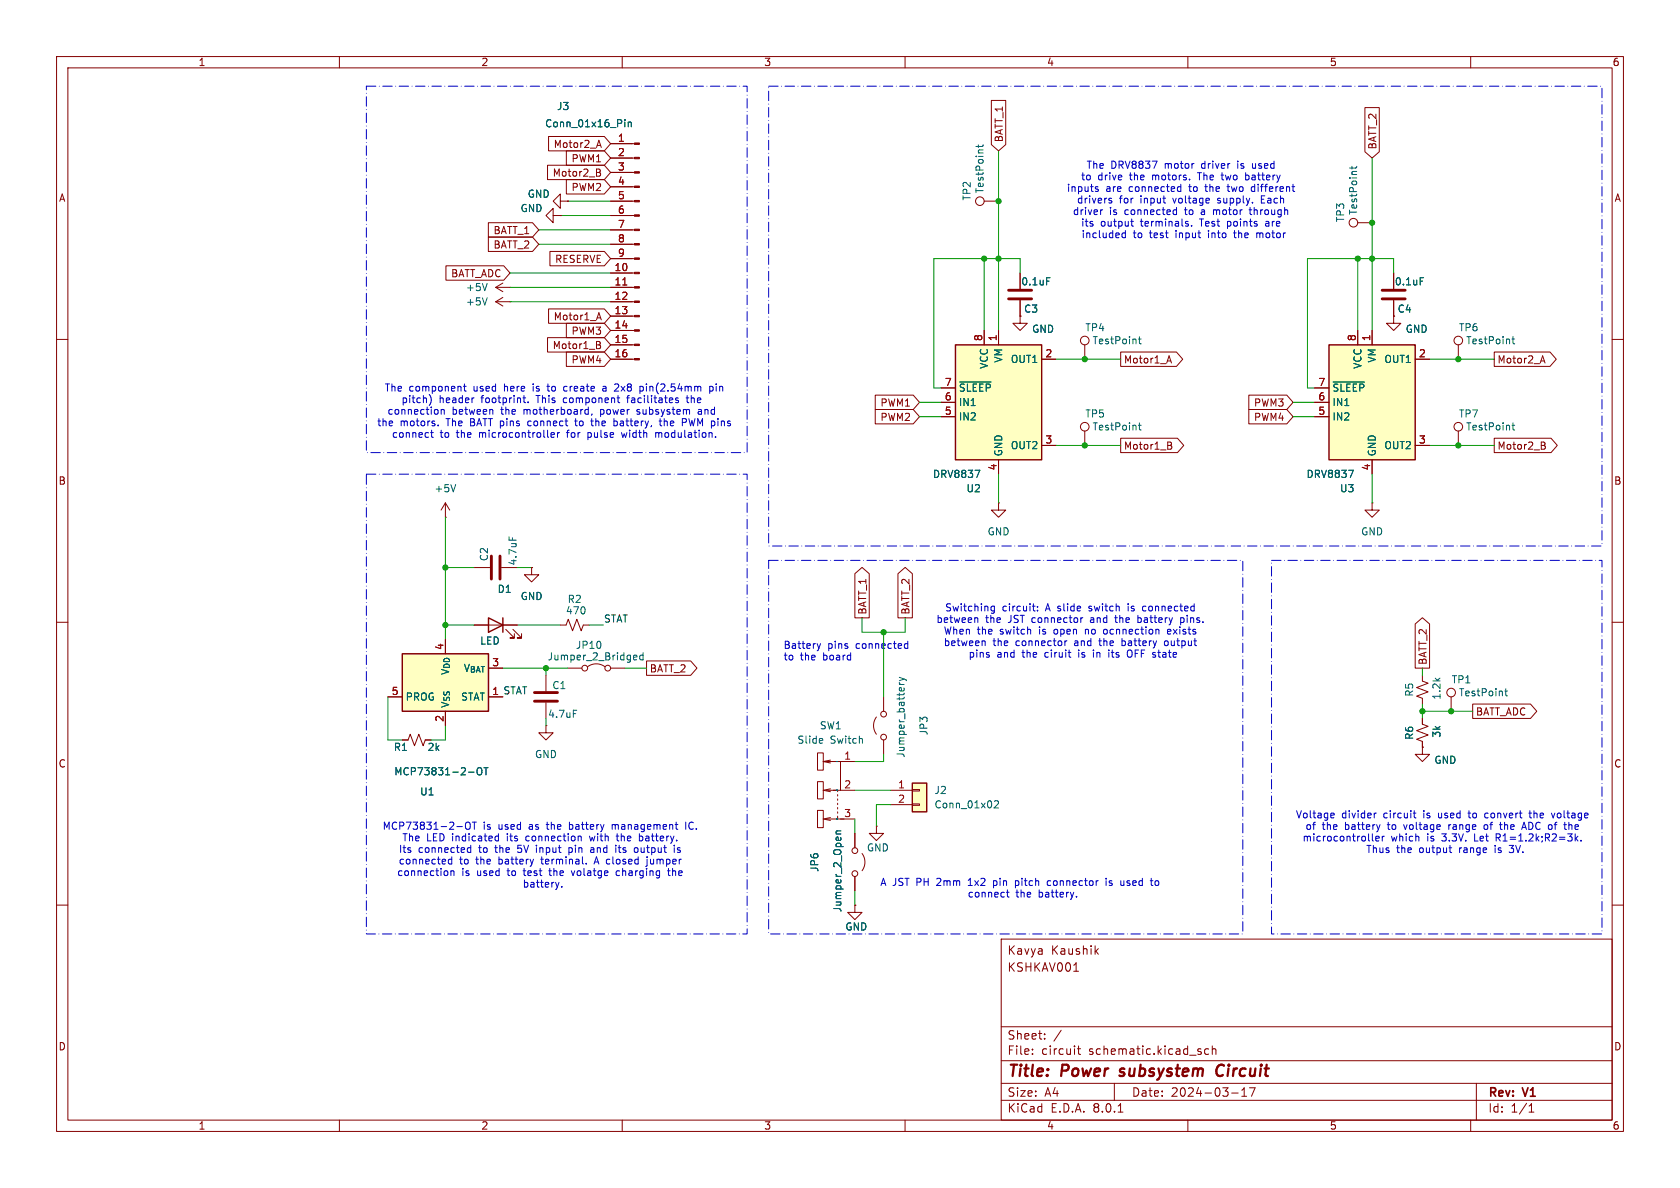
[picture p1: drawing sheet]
<svg xmlns="http://www.w3.org/2000/svg" width="297mm" height="210mm" viewBox="0 0 297 210" stroke-linecap="round" stroke-linejoin="round" font-family="sans-serif">
<g fill="none" stroke="#840000" stroke-width=".18">
<path d="M10 10h277v190h-277zM12 12h273v186h-273zM60 10v2M110 10v2M160 10v2M210 10v2M260 10v2M10 60h2M285 60h2M257.8 76.2v2.5M10 110h2M285 110h2"/>
<path d="M251.5 127v1l1 .4-2.1 .8 2.1 .7-2.1 .8 1.1 .4v1M251.5 132.1v1.3h1.2l-1.2 1.2-1.3-1.2h1.3M251.5 132.1h.1M10 160h2M285 160h2M177 166h108v32h-108zM189.8 171.7h.9M193.7 168.1l.5 .6M194.2 167.7l-.6 .6M60 198v2M110 198v2M160 198v2"/>
<path d="M177 194.5h108M177 191.5h108M177 187.5h108M177 181.5h108M182.5 186.3v.1M182.5 185.5v.1M184.7 183.6v.1M184.7 182.8v.1M187.6 182.1l-1.3 2M190.5 185.4h.5M190.7 184.9v1.3l.3 .2M197 191.5v3"/>
<path d="M197.7 196.6h.8M210 198v2M213.7 185.5l-.5-.1-.2 .3v.4l.1 .2h.6M214.3 185.5l.2-.1 .4 .1 .1 .9M214.3 184.9v1.5M217.7 193.2h1.2M219.5 193.8h.9M219.5 192.7l.5-.4v1.5M220.9 192.3h1l-.7 1.5M260 198v2M261 191.5v6.5M270.3 196.6h.9"/>
<path d="M270.3 195.5l.4-.4v1.5"/>
<circle cx="257.8" cy="75.4" r=".76"/>
</g>
<path d="M197.9 190.1l.2 .1M198.1 189l-.1 .3 .1 .1M216 188.2a1.13 1.13 0 0 0-.9 .7 1.13 1.13 0 0 0 .2 1.2l.3 .1 .5-.1" fill="none" stroke="#840000" stroke-width=".4"/>
<path d="M267.3 75.2h.5M267.5 74.7v1.1l.3 .2" fill="none" stroke="#006464" stroke-width=".18"/>
<path d="M161.3 138.4h2.5v5.1h-2.5z" fill="#ffffc2"/>
<g fill="none" stroke="#840000" stroke-width=".18">
<path d="M97.8 38.1v1.3l-1.3-1.3 1.3-1.3v1.3h1.3M99.1 35.6v1.2l-1.3-1.2 1.3-1.3v1.3h1.2M99.1 38.1h.1M100.3 35.6h.1M107.9 38.1h4.3M107.9 35.6h4.3M107.9 33h4.3M107.9 30.5h4.3M107.9 27.9h4.3M107.9 25.4h4.3M87.6 53.3h2.6M87.6 50.8h2.6"/>
<path d="M87.6 50.8l1.3 .8M87.6 53.3l1.3 .8M88.9 50l-1.3 .8M88.9 52.6l-1.3 .7M90.2 50.8h.1M90.2 53.3h.1M107.9 58.4h4.3M107.9 55.9h4.3M107.9 53.3h4.3M107.9 50.8h4.3M107.9 48.3h4.3M107.9 45.7h4.3"/>
<path d="M107.9 43.2h4.3M107.9 40.6h4.3M246.4 55.9v1.3h1.2l-1.2 1.2-1.3-1.2h1.3M246.4 55.9h.1M246.4 48.3v2.8M246.4 53.1v2.8M107.9 63.5h4.3M107.9 61h4.3M191.8 61v2.5M191.8 76.2v2.5M78.7 91.4h.1M78.7 88.9l-.7 1.3"/>
<path d="M78.7 88.9v2.5M78.7 88.9l.8 1.3M176.5 88.9v1.3h-1.2l1.2 1.2 1.3-1.2h-1.3M176.5 88.9h.1M242.6 88.9v1.3h-1.3l1.3 1.2 1.2-1.2h-1.2M242.6 88.9h.1M83.8 100.3h2.8M83.8 110.5h7.6M88.6 100.3h2.8M89.4 111.3l1.5 1.5h-.7h.7v-.8M90.7 111.3l1.5 1.5h-.8h.8v-.8M94 100.3v1.3h1.2l-1.2 1.3-1.3-1.3h1.3"/>
<path d="M94 100.3h.1M96.5 119.4v2.8M99.1 110.5h1l.4-1 .7 2 .8-2 .7 2 .4-1h1M100.3 118.1h2.6M103.9 117.9a2.54 2.54 0 0 1 3 0M107.9 118.1h2.6M71.1 130.8h1l.4-1 .8 2 .7-2 .8 2 .4-1h1M96.5 124.2v2.8M144.5 133.1h1v3h-1zM144.5 138.2h1v3h-1zM145.5 134.6h3.1v5.1M145.5 134.6l1.3 .3"/>
<path d="M146 139.7h2.1v.3M146.8 134.4l-1.3 .2M146.8 139.4l-1.3 .3 1.3 .3M147.3 139.7h3.8M148.6 134.6h2.5M157.5 139.7h3.8M161.3 139.6h1.3v.2h-1.3zM144.5 143.3h1v3h-1zM146.8 144.5l-1.3 .3 1.3 .2M148 144.8h3.1M148.1 144.3v.5h-2.1M148.1 140.5v.2"/>
<path d="M148.1 141.2v.3M148.1 142v.2M148.1 142.7v.3M148.1 143.5v.3M151.1 147.3v2.6M151.1 154.9v2.6M152.4 150.9a2.54 2.54 0 0 1 0 3M154.9 146.1v1.2h-1.2l1.2 1.3 1.3-1.3h-1.3M154.9 146.1h.1M157.5 142.2h3.8M161.3 142.1h1.3v.3h-1.3zM151.1 160v1.3h-1.2l1.2 1.3 1.3-1.3h-1.3"/>
<path d="M151.1 160h.1"/>
<circle cx="191.8" cy="60.2" r=".76"/>
<circle cx="191.8" cy="75.4" r=".76"/>
<circle cx="103.4" cy="118.1" r=".51"/>
<circle cx="107.4" cy="118.1" r=".51"/>
<circle cx="151.1" cy="150.4" r=".51"/>
<circle cx="151.1" cy="154.4" r=".51"/>
</g>
<path d="M86.4 109.2l2.5 1.3-2.5 1.3zM88.9 109.2v2.6M161.3 138.4h2.5v5.1h-2.5z" fill="none" stroke="#840000" stroke-width=".25"/>
<g fill="none" stroke="#006464" stroke-width=".18">
<path d="M110.5 21.2v.1M110.5 21.6v.8M111.1 21.6v.8M111.1 21.7l.1-.1h.3l.1 .8M86.1 50.1l-.4 1.3M86.1 52.6l-.4 1.3M201.3 59.9h.4M201.4 59.5v1.1l.3 .2M251.1 49.1h.6M201.3 75.2h.4M201.4 74.7v1.1l.3 .2M80.6 85.7l-.5 1.2"/>
<path d="M90 94.9v.6M112.1 116.6h.4M112.1 115.9l.3-.1 .2 .3-.6 .1M113.7 115.9l-.4-.1-.2 .3 .1 .5h.5M113.7 115.4v1.3M101.4 125.5h.6M145.3 130.5l.2 .3-.7 .2M145.4 131.3l-.1 .1M148 134.6h.1M148 139.7h.1M147.8 147.4h.9M148 144.8h.1"/>
<path d="M148.7 146.9h-.8l-.1 .3 .1 .2M175.8 141.7l.5-.2 .2 .4-.8 .9h.8"/>
</g>
<path d="M244.3 51.3h4.1M244.3 52.8h4.1M86.9 98.3v4.1M88.4 98.3v4.1M94.5 124h4.1M94.5 122.4h4.1" fill="none" stroke="#840000" stroke-width=".51"/>
<g fill="#840000" stroke="#840000" stroke-width=".18">
<path d="M112.2 63.4h.8v.2h-.8z"/>
<path d="M112.2 60.8h.8v.3h-.8z"/>
<path d="M112.2 58.3h.8v.2h-.8z"/>
<path d="M112.2 55.8h.8v.2h-.8z"/>
<path d="M112.2 53.2h.8v.3h-.8z"/>
<path d="M112.2 50.7h.8v.2h-.8z"/>
<path d="M112.2 48.1h.8v.3h-.8z"/>
<path d="M112.2 45.6h.8v.2h-.8z"/>
<path d="M112.2 43.1h.8v.2h-.8z"/>
<path d="M112.2 40.5h.8v.3h-.8z"/>
<path d="M112.2 38h.8v.2h-.8z"/>
<path d="M112.2 35.4h.8v.3h-.8z"/>
<path d="M112.2 32.9h.8v.2h-.8z"/>
<path d="M112.2 30.4h.8v.2h-.8z"/>
<path d="M112.2 27.8h.8v.3h-.8z"/>
<path d="M112.2 25.3h.8v.2h-.8z"/>
</g>
<path d="M110.1 50.4h.7" fill="none" stroke="#a90000" stroke-width=".18"/>
<path d="M71.1 115.6h15.3v10.1h-15.3z" fill="#ffffc2"/>
<path d="M71.1 115.6h15.3v10.1h-15.3z" fill="none" stroke="#840000" stroke-width=".25"/>
<path d="M68.6 123.2h2.5M78.7 125.7v2.6M86.4 123.2h2.5M96.5 128.3v1.2h1.3l-1.3 1.3-1.3-1.3h1.3M96.5 128.3h.1" fill="none" stroke="#840000" stroke-width=".18"/>
<path d="M82.8 136.5h1M84.4 135.9l.2-.2a.43 .43 0 0 1 .6 .4v.5a.42 .42 0 0 1-.4 .4 .42 .42 0 0 1-.5-.4zM85.6 135.7h.7M85.9 135.7v1.3" fill="none" stroke="#006464" stroke-width=".18"/>
<path d="M234.9 61h15.3v20.3h-15.3z" fill="#ffffc2"/>
<path d="M234.9 61h15.3v20.3h-15.3z" fill="none" stroke="#840000" stroke-width=".25"/>
<g fill="none" stroke="#840000" stroke-width=".18">
<path d="M174 35.6h2.5M240 39.4h2.6M180.3 55.9v1.3h1.3l-1.3 1.2-1.2-1.2h1.2M180.3 55.9h.1M180.3 48.3v2.8M180.3 53.1v2.8M240 58.4v2.6M242.6 58.4v2.6M232.4 73.7h2.5M232.4 71.1h2.5M232.4 68.6h2.5M250.2 63.5h2.5"/>
<path d="M250.2 78.7h2.5M242.6 81.3v2.5"/>
<circle cx="173.2" cy="35.6" r=".76"/>
<circle cx="239.3" cy="39.4" r=".76"/>
</g>
<path d="M173 25.6v.5M173.8 25.6l-.2 .3h-1.1M239 29.4v.5M239.8 29.4l-.1 .3h-1.1M185 49.1h.6M235.7 67.5h5.5M238.4 83.1h.9l-.6 1.3" fill="none" stroke="#006464" stroke-width=".18"/>
<path d="M178.3 51.3h4.1M178.3 52.8h4.1" fill="none" stroke="#840000" stroke-width=".51"/>
<path d="M168.9 61h15.2v20.3h-15.2z" fill="#ffffc2"/>
<path d="M168.9 61h15.2v20.3h-15.2z" fill="none" stroke="#840000" stroke-width=".25"/>
<g fill="none" stroke="#840000" stroke-width=".18">
<path d="M175.3 17.8h2.5v7.8l-1.3 1.1-1.2-1.1zM241.3 19h2.5v7.8l-1.2 1.1-1.3-1.1zM86.3 39.4h7.8l1.1 1.2-1.1 1.3h-7.8zM96.8 29.2h10l1.1 1.3-1.1 1.3h-10zM97 24.1h9.8l1.1 1.3-1.1 1.3h-9.8zM99.1 38.1h.1M100.1 26.7h6.7l1.1 1.2-1.1 1.3h-6.7zM100.1 31.7h6.7l1.1 1.3-1.1 1.3h-6.7zM100.3 35.6h.1M105.5 29.9l.6 .1v.2l-.2 .3M105.5 30.5h.4M105.6 25.7h.6"/>
<path d="M105.9 30.5l.3 .2-.1 .3-.6 .2M105.9 24.8l.4 1.3M107.9 30.5h3.9M107.9 25.4h3.9M107.9 27.9h3.9M107.9 33h3.9M107.9 35.6h3.9M107.9 38.1h3.9M78.8 47h10.3l1.1 1.3-1.1 1.2h-10.3zM86.3 41.9h7.8l1.1 1.3-1.1 1.3h-7.8zM96.8 59.7h10l1.1 1.3-1.1 1.2h-10zM97 54.6h9.8l1.1 1.3-1.1 1.3h-9.8z"/>
<path d="M97.2 44.4h9.6l1.1 1.3-1.1 1.3h-9.6zM100.1 57.1h6.7l1.1 1.3-1.1 1.3h-6.7zM105.6 56.2h.6M105.9 55.3l.4 1.3M107.9 48.3h3.9M107.9 50.8h3.9M107.9 53.3h3.9M107.9 55.9h3.9M107.9 58.4h3.9M107.9 40.6h3.9M107.9 43.2h3.9M107.9 45.7h3.9"/>
<path d="M174 58.4v2.6M176.5 58.4v2.6M180.3 55.9h.1M180.3 48.3v2.8M180.3 53.1v2.8M240 58.4v2.6M242.6 58.4v2.6M246.4 55.9h.1M246.4 48.3v2.8M246.4 53.1v2.8M100.1 62.2h6.7l1.1 1.3-1.1 1.3h-6.7zM105.5 60.4l.6 .1v.2l-.2 .3"/>
<path d="M105.5 61h.4M105.9 61l.3 .2-.1 .3-.6 .1M107.9 63.5h3.9M107.9 61h3.9M154.7 72.4h6.7l1.2 1.3-1.2 1.2h-6.7zM154.7 69.8h6.7l1.2 1.3-1.2 1.3h-6.7zM166.4 73.7h2.5M166.4 71.1h2.5M166.4 68.6h2.5M184.1 63.5h2.6M184.1 78.7h2.6M198.1 62.2h9.9l1.1 1.3-1.1 1.3h-9.9z"/>
<path d="M198.1 77.5h10.1l1.1 1.2-1.1 1.3h-10.1zM206.4 63.8h.6M206.4 78.7h.5M206.4 78.1l.6 .2 .1 .2-.2 .2M206.7 62.9l.4 1.3M206.9 78.7l.3 .3-.1 .3-.7 .1M220.8 69.8h6.7l1.1 1.3-1.1 1.3h-6.7zM220.8 72.4h6.7l1.1 1.3-1.1 1.2h-6.7zM232.4 73.7h2.5M232.4 71.1h2.5M232.4 68.6h2.5M250.2 63.5h2.5"/>
<path d="M250.2 78.7h2.5M257.8 61v2.5M264.2 62.2h9.8l1.1 1.3-1.1 1.3h-9.8zM264.2 77.5h10l1.1 1.2-1.1 1.3h-10zM272.4 63.8h.6M272.5 78.7h.4M272.5 78.1l.6 .2v.2l-.2 .2M272.7 62.9l.4 1.3M272.9 78.7l.3 .3-.1 .3-.6 .1M176.5 81.3v2.5M242.6 81.3v2.5M83.8 110.5h2.6"/>
<path d="M88.9 110.5h2.5M94 100.3h.1M114.3 116.8h7.8l1.1 1.3-1.1 1.3h-7.8zM151.1 101.4l1.3-1.1 1.3 1.1v7.8h-2.6zM158.7 101.4l1.3-1.1 1.3 1.1v7.8h-2.6zM250.2 110.3l1.3-1.1 1.2 1.1v7.8h-2.5zM251.5 119.4v1l1 .4-2.1 .7 2.1 .8-2.1 .8 1.1 .3v1.1M68.6 123.2h2.5M71.1 130.8h1M75.2 130.8h1M78.7 125.7v2.6M86.4 123.2h2.5"/>
<path d="M154.9 126.7a2.54 2.54 0 0 0 0 3.1M156.2 123.2v2.5M156.2 130.8v2.6M251.5 132.1h.1M251.5 127v1M251.5 131.1v1M256.5 123.2v2.5M260.3 124.5h10.3l1.1 1.2-1.1 1.3h-10.3zM151.1 147.3v2.6M151.1 154.9v2.6M151.1 160h.1"/>
<circle cx="257.8" cy="60.2" r=".76"/>
<circle cx="156.2" cy="126.2" r=".51"/>
<circle cx="156.2" cy="130.3" r=".51"/>
<circle cx="256.5" cy="122.4" r=".76"/>
</g>
<g fill="none" stroke="#006464" stroke-width=".18">
<path d="M110.5 21.2v.1M110.5 21.6v.8M111.1 21.6v.8M111.1 21.7l.1-.1h.3l.1 .8M185 49.1h.6M251.1 49.1h.6M267.3 59.9h.5M267.5 59.5v1.1l.3 .2M169.6 67.5h5.6M235.7 67.5h5.5M172.4 83.1h.8l-.5 1.3M238.4 83.1h.9l-.6 1.3"/>
<path d="M159 119.7l.8 .3M82.8 136.5h1M84.4 135.9l.2-.2a.43 .43 0 0 1 .6 .4v.5a.42 .42 0 0 1-.4 .4 .42 .42 0 0 1-.5-.4zM85.6 135.7h.7M85.9 135.7v1.3M159 121h.8M159 120.6l.2 .4M159.8 120l-.8 .3M159.8 120l.5 .3M266 122.2h.5M266.2 121.7v1.1l.3 .2M147.8 147.4h.9"/>
<path d="M148.7 146.9h-.8l-.1 .3 .1 .2"/>
</g>
<g fill="none" stroke="#0000c2" stroke-width=".18">
<path d="M193.7 33.4l.5 .2-.1 .2h-.3M193.7 33.1h.4M194.9 37.1l-.3 .2M196.1 35.4l.5 .2-.1 .2-.4 .1M196.1 35.1h.4M199.9 39.1h.5M200.1 38.7v1.1l.3 .2M207.5 37.9h.5M208 36.7v1.2M208.3 33.8h.5M208.3 33.1h.5M208.8 32.6v1.2"/>
<path d="M209.7 39.1l.4 .1M209.7 39.6h.4v.2l-.2 .2h-.2M210.3 31.7v.1M210.7 39.9v.1M214.5 37.1v.8M214.7 37.1l-.2 .1M215.9 31h.4M216 30.5l.1 1.2M216.9 33h.5M217.1 32.6l.1 1.2M220.2 30.5v1.3M220.2 31.7l.4 .1"/>
<path d="M220.6 31h-.4M221 36.7v1.1l.3 .1M221.3 33.1l-.1 .5 .1 .2h.4M221.4 28.9v.7l.2 .2M223 34.6v1.3h.6M223 35.2h.4M223.9 39.5l-.2 .2 .2 .3M198.5 41.2l-.1 .2v.5l.2 .1h.4M199 40.8v1.2M218.2 40.8l.1 1.2M222.2 41.2v.8M222.2 41.2v.1"/>
<path d="M76.1 76.5h.5M76.2 70.3v.8l-.3 .6M76.3 76v1.1l.3 .2M77.5 75.2v.1M78 72.4v.8M78 72.5l.2-.1h.3v.8M81.9 68.3h.5M82.1 67.9v1.1l.3 .1M83.7 70.3h.1M87.1 72.4v.8M92.4 70.3h.5M92.6 69.9v1.1l.3 .2"/>
<path d="M93.4 71.1v.1M93.5 74.4l-.2 .3v.3l.2 .3M96.7 68.3h.5M96.9 67.9v1.2M97.4 76.9l.6-.1v-.3h-.4l-.2 .2 .1 .6h.5M98.6 76.5v.8M98.9 76.5l-.3 .2M100.1 68.3l-.3 .1-.2 .1 .1 .5 .4 .1M101.6 74.4h.5M101.8 74v1.1l.3 .2M103.9 76.5v1.2M103.9 77.3h.2"/>
<path d="M104 72v1.2M104 73.2h-.4M104.1 76.5h-.2M104.4 74.4h.5M104.6 75.1l.3 .2M104.7 73.2l-.2 .2M106.6 68.4h.5M107.1 68.6l-.4 .1-.2 .1 .2 .3h.4M109 74.5l.1 .2v.5l-.2 .1-.4-.1M109.1 70.3h.5M109.1 67.9l.3 .2M109.3 71.1l.3 .1"/>
<path d="M109.4 68.2l-.8 .9h.8M109.9 76.5l.2 .8 .3-.6M110.8 70.3h.5M111 70v1.2M112.6 73.2h.1M112.8 72.4l-.2 .2 .2 .2M113.3 68.3h.2l.2 .2v.5l-.4 .1M115.9 76.5v.8M116 76.5l-.1 .1M116.1 76.5l.4 .2M116.7 74v1.1l.3 .2M117.4 74v1.3"/>
<path d="M117.5 74.5h-.1M119.5 70.7l.4 .1 .1 .2-.2 .2-.4-.1M121.4 74.4l-.3 .3M121.5 69.9v1.1l.3 .2M121.8 74l.3 1.3M123.8 72.4h-.3M123.9 72.7h-.3l-.2 .2 .1 .3h.4M125.5 68.4l.3-.1 .3 .2-.1 .6h-.5M125.5 68.3v1.3M126.5 77.2v.1M126.6 67.9v.1M144.5 113.8l.3 .8"/>
<path d="M144.8 114.6l-.2 .4M145.1 113.8l-.3 .8M160 114.6h.5M160 113.8h.5M160.5 113.4v1.2M172.8 109.3l.1 .7M173.8 113.3l.4 .2v.6M175.8 107.2v1l-.2 .2h-.3M175.8 107.2h-.4l-.2 .2 .1 .5h.5M182.5 107.2h.5M182.7 107.8l.3 .2M183.4 107.9v.1"/>
<path d="M183.4 107.2v.1M188.3 113.3v.8M188.4 113.3l-.1 .2M188.8 115.3h.5M189.2 116.2h.1M191.4 109.2l-.3 .2M191.9 111.2v.9M192.1 111.2l-.2 .2M193.3 115.3v.9M195.5 111.2l-.3 .1-.1 .2 .1 .5 .3 .1M196 115.3v.9M197.1 109.2h.4"/>
<path d="M197.2 108.8l.1 1.2M198.4 112.9v1.2M198.4 114.1h.1M198.5 113.3h-.1M199.3 115.3v.5a.43 .43 0 0 0 .5 .4M199.4 106.7v.2M199.4 107.2v.8M201.2 108.8v1.2M201.2 110h.3M201.5 109.2l-.3 .1M202.5 107.2h-.3l-.2 .2v.5l.5 .1M206.3 113.3h-.3l-.1 .2v.5l.4 .1"/>
<path d="M206.5 111.3v.7h.4M207 111.5l-.6 .2M208.7 109.3l.4-.1 .2 .1M208.7 109.2v1.3M209.3 109.9l-.2 .1h-.4M79.7 153.9v.9M79.7 154.1l.2-.2 .3 .1 .1 .8M79.9 151.5v1.2M79.9 151.9h-.4l-.2 .2 .1 .6h.5M80.8 146.1h.9M82.5 145.4l.1-.1a.43 .43 0 0 1 .5 .5v.4a.42 .42 0 0 1-.4 .4 .42 .42 0 0 1-.4-.4v-.4zM82.6 150.4l.3 .3 .3-.1"/>
<path d="M83.2 149.4v1.3M83.2 149.9l-.3-.1-.3 .3M83.5 145.3h.7M83.9 145.3v1.3M87.6 148.5l.2 .1h.3M88.1 147.4v1.2M88.1 147.9l-.3-.1-.2 .1M94.8 149.8v.9M97 153.9h.5M97.2 153.5l.1 1.2M98.8 156l-.3 .8M99.3 156.7v.1"/>
<path d="M100.6 150.6l.3 .1M100.6 149.8v1.3M100.7 145.3v1.3M100.7 146.5l.1 .1M100.8 145.8h-.1M100.9 149.8l-.3 .1M101 153.9l.3 .9 .3-.9M102.7 147.9l.1 .7M103.6 152.6v.1M104.2 147.8l.2 .8M104.4 149.9h.5M105 150.1l-.4 .1-.2 .2 .2 .3 .4-.1"/>
<path d="M105.1 152.4h.6M105.4 151.5l-.4 1.2M108.2 145.8v.8M108.6 145.8l-.4 .1M109.1 147.4v1.1l.3 .1M109.3 149.8h.5M109.5 149.4v1.1l.1 .2M109.5 154l-.3-.1-.3 .3 .1 .5h.5M112.4 149.8l.3 .1 .1 .2-.1 .5-.3 .1M113 147.4v1.2M113.5 147.9h.1M113.6 148.5l-.2 .1h-.4"/>
<path d="M114.4 151.9v1.1l-.2 .2M118.2 153.5v1.1l.3 .2M119.2 149.8v.9M119.8 149.9v.3l.4 .1 .1 .2-.2 .2-.4-.1M121.2 145.3v1.3M121.8 145.6v.7M171.2 156.5h.7M171.3 155.6h-.1M175.6 155.7v1.3M175.6 156.5h.2M175.8 155.7h-.2M178.1 157.3v1.1l.3 .2"/>
<path d="M179.5 156.5h.4M179.5 155.7v1.3M179.9 155.7h-.4M185.7 155.7h-.3l-.3 .2 .2 .6h.4M190.3 158.5v.1M195.5 155.3v.1M195.5 155.7v.8M196.1 156.5h.4M196.3 155.7l-.2 .2 .2 .2M198.7 155.7v.8M198.7 156.4l-.2 .1M204.6 155.7h-.3l-.1 .2 .1 .5 .3 .1"/>
<path d="M235.4 143.7l.4 .1 .1 .2-.6 .2M235.8 144.5l-.4 .1M242.6 147.4v1.1l.2 .2M243.3 147.9v.7h.5M243.3 143.7l-.3 .2M243.8 147.9v.2l-.6 .1M244 145.8l-.3 .8M244.4 147.8v.9M244.7 147.8l-.3 .3M249.8 143.7h.5M250 143.3v1.1l.3 .2M256.1 145.8v.8"/>
<path d="M256.2 149.9h.4M256.4 145.8l-.3 .2M256.4 150.7h.2M259.5 143.7h.5M259.7 143.3l.1 1.2M262.8 145.8h-.3l-.1 .2v.5l.4 .1M263 143.7h-.3l-.2 .3v.5l.5 .1M264.5 147.4v1.3M264.5 148.1h.5M265.1 145.8h.5M265.3 146.4l.3 .2M266.8 150.6l.2 .1"/>
<path d="M269 146.6l.4-1.2 .5 1.2M269.1 146.3h.6M270.3 143.7h.5M270.5 143.3v1.1l.3 .2M274.3 143.7l.3 .9 .3-.9M277.4 145.4v1.2M277.4 145.8v.1M278.5 147.4v1.3M278.6 148.2l.4 .5M279 147.8l-.5 .5M279.5 148.6v.1"/>
</g>
<path d="M64.8 15.2h67.3v64.8h-67.3zM135.9 15.2h147.3v81.3h-147.3zM64.8 83.8h67.3v81.3h-67.3zM135.9 99.1h83.8v66h-83.8zM224.8 99.1h58.4v66h-58.4z" fill="none" stroke="#0000c2" stroke-width=".18" stroke-dasharray="1.7 .6 0 .6"/>
<g fill="none" stroke="#009600" stroke-width=".18">
<path d="M99.1 38.1h8.8M100.3 35.6h7.6M176.5 26.7v31.7M242.6 27.9v30.5M90.2 48.3h17.7M90.2 50.8h17.7M90.2 53.3h17.7M95.2 43.2h12.7M95.2 40.6h12.7M174 45.7v12.7M180.3 48.3v-2.6h-15.2v22.9h1.3M240 45.7v12.7"/>
<path d="M246.4 48.3v-2.6h-15.3v22.9h1.3M162.6 73.7h3.8M162.6 71.1h3.8M186.7 78.7h11.4M186.7 63.5h11.4M228.6 73.7h3.8M228.6 71.1h3.8M252.7 78.7h11.5M252.7 63.5h11.5M78.7 91.4v21.6M176.5 83.8v5.1M242.6 83.8v5.1"/>
<path d="M78.7 110.5h5.1M78.7 100.3h5.1M88.9 118.1h11.4M91.4 110.5h7.7M91.4 100.3h2.6M96.5 118.1v1.3M104.1 110.5h2.6M110.5 118.1h3.8M152.4 109.2v2.6h7.6v-2.6M156.2 111.8v11.4M251.5 118.1v1.3M68.6 123.2v7.6h2.5"/>
<path d="M78.7 128.3v2.5h-2.5M96.5 127v1.3M151.1 139.7h6.4M156.2 133.4v1.2h-5.1M251.5 125.7h8.8M251.5 124.5v2.5M151.1 144.8v2.5M151.1 157.5v2.5M157.5 142.2h-2.6v3.9"/>
</g>
<path d="M110.1 50.4h.7" fill="none" stroke="#a90000" stroke-width=".18"/>
<g fill="#009600" stroke="#009600" stroke-width=".18">
<circle cx="257.8" cy="78.7" r=".46"/>
<circle cx="257.8" cy="63.5" r=".46"/>
<circle cx="242.6" cy="45.7" r=".46"/>
<circle cx="240" cy="45.7" r=".46"/>
<circle cx="242.6" cy="39.4" r=".46"/>
<circle cx="78.7" cy="110.5" r=".46"/>
<circle cx="78.7" cy="100.3" r=".46"/>
<circle cx="96.5" cy="118.1" r=".46"/>
<circle cx="251.5" cy="125.7" r=".46"/>
<circle cx="256.5" cy="125.7" r=".46"/>
<circle cx="156.2" cy="111.8" r=".46"/>
<circle cx="191.8" cy="78.7" r=".46"/>
<circle cx="191.8" cy="63.5" r=".46"/>
<circle cx="176.5" cy="45.7" r=".46"/>
<circle cx="176.5" cy="35.6" r=".46"/>
<circle cx="174" cy="45.7" r=".46"/>
</g>
<g font-size="2.8" fill="#840000">
<text x="178" y="190.9">Title:</text>
<text x="187.7" y="190.9">Power</text>
<text x="198.8" y="190.9">subsystem</text>
<text x="216.7" y="190.9">Circuit</text>
</g>
<g font-size="2.1" fill="#840000">
<text x="178" y="172">KSHKAV001</text>
<text x="178" y="169">Kavya</text>
<text x="185.8" y="169">Kaushik</text>
<text x="178" y="184">Sheet:</text>
<text x="178" y="186.7">File:</text>
<text x="184.1" y="186.7">circuit</text>
<text x="192.5" y="186.7">schematic.kicad_sch</text>
<text x="178" y="196.9">KiCad</text>
<text x="178" y="194.1">Size:</text>
<text x="184.7" y="194.1">A4</text>
<text x="185.7" y="196.9">E.D.A.</text>
<text x="193.3" y="196.9">8.0.1</text>
<text x="200" y="194.1">Date:</text>
<text x="207" y="194.1">2024-03-17</text>
<text x="263" y="194.3">Rev:</text>
<text x="263" y="196.9">Id:</text>
<text x="267.1" y="196.9">1/1</text>
<text x="269.4" y="194.3">V1</text>
</g>
<g font-size="1.8" fill="#840000">
<text x="35" y="11.9">1</text>
<text x="85" y="11.9">2</text>
<text x="135" y="11.9">3</text>
<text x="185" y="11.9">4</text>
<text x="235" y="11.9">5</text>
<text x="285" y="11.9">6</text>
<text x="97.8" y="26.4">Motor2_A</text>
<text x="100.9" y="28.9">PWM1</text>
<text x="177.5" y="25.2" transform="rotate(-90 177.5 25.2)">BATT_1</text>
<text x="243.5" y="26.5" transform="rotate(-90 243.5 26.5)">BATT_2</text>
<text x="10.3" y="35.9">A</text>
<text x="97.6" y="31.4">Motor2_B</text>
<text x="100.9" y="34">PWM2</text>
<text x="285.3" y="35.9">A</text>
<text x="87.1" y="41.6">BATT_1</text>
<text x="87.1" y="44.1">BATT_2</text>
<text x="98" y="46.7">RESERVE</text>
<text x="79.6" y="49.2">BATT_ADC</text>
<text x="97.8" y="56.8">Motor1_A</text>
<text x="100.9" y="59.4">PWM3</text>
<text x="97.6" y="61.9">Motor1_B</text>
<text x="100.9" y="64.5">PWM4</text>
<text x="198.6" y="64.5">Motor1_A</text>
<text x="264.6" y="64.5">Motor2_A</text>
<text x="155.5" y="74.6">PWM2</text>
<text x="155.5" y="72.1">PWM1</text>
<text x="221.6" y="72.1">PWM3</text>
<text x="221.6" y="74.6">PWM4</text>
<text x="198.6" y="79.7">Motor1_B</text>
<text x="264.6" y="79.7">Motor2_B</text>
<text x="10.3" y="85.9">B</text>
<text x="285.3" y="85.9">B</text>
<text x="153.4" y="108.7" transform="rotate(-90 153.4 108.7)">BATT_1</text>
<text x="161" y="108.7" transform="rotate(-90 161 108.7)">BATT_2</text>
<text x="114.8" y="119.1">BATT_2</text>
<text x="252.4" y="117.6" transform="rotate(-90 252.4 117.6)">BATT_2</text>
<text x="260.8" y="126.7">BATT_ADC</text>
<text x="10.3" y="135.9">C</text>
<text x="285.3" y="135.9">C</text>
<text x="10.3" y="185.9">D</text>
<text x="285.3" y="185.9">D</text>
<text x="35" y="199.9">1</text>
<text x="85" y="199.9">2</text>
<text x="135" y="199.9">3</text>
<text x="185" y="199.9">4</text>
<text x="235" y="199.9">5</text>
<text x="285" y="199.9">6</text>
</g>
<g font-size="1.8" fill="#006464">
<text x="96.3" y="22.7">Conn_01x16_Pin</text>
<text x="98.4" y="19.7">J3</text>
<text x="93.2" y="35.2">GND</text>
<text x="171.8" y="35.6" transform="rotate(-90 171.8 35.6)">TP2</text>
<text x="174.1" y="34.3" transform="rotate(-90 174.1 34.3)">TestPoint</text>
<text x="91.9" y="37.7">GND</text>
<text x="237.8" y="39.4" transform="rotate(-90 237.8 39.4)">TP3</text>
<text x="240.1" y="38.1" transform="rotate(-90 240.1 38.1)">TestPoint</text>
<text x="82.3" y="51.7">+5V</text>
<text x="180.5" y="50.6">0.1uF</text>
<text x="246.5" y="50.6">0.1uF</text>
<text x="82.3" y="54.2">+5V</text>
<text x="180.9" y="55.5">C3</text>
<text x="182.4" y="59">GND</text>
<text x="191.8" y="58.8">TP4</text>
<text x="247" y="55.5">C4</text>
<text x="248.4" y="59">GND</text>
<text x="257.8" y="58.8">TP6</text>
<text x="174.9" y="65.3" transform="rotate(-90 174.9 65.3)">VCC</text>
<text x="177.4" y="64.2" transform="rotate(-90 177.4 64.2)">VM</text>
<text x="178.6" y="64.4">OUT1</text>
<text x="193" y="61.1">TestPoint</text>
<text x="240.9" y="65.3" transform="rotate(-90 240.9 65.3)">VCC</text>
<text x="243.4" y="64.2" transform="rotate(-90 243.4 64.2)">VM</text>
<text x="244.6" y="64.4">OUT1</text>
<text x="259.1" y="61.1">TestPoint</text>
<text x="169.4" y="72">IN1</text>
<text x="169.4" y="69.4">~{SLEEP}</text>
<text x="235.5" y="72">IN1</text>
<text x="235.5" y="69.4">~{SLEEP}</text>
<text x="169.4" y="74.5">IN2</text>
<text x="191.8" y="74">TP5</text>
<text x="193" y="76.3">TestPoint</text>
<text x="235.5" y="74.5">IN2</text>
<text x="257.8" y="74">TP7</text>
<text x="259.1" y="76.3">TestPoint</text>
<text x="177.4" y="80.8" transform="rotate(-90 177.4 80.8)">GND</text>
<text x="178.6" y="79.6">OUT2</text>
<text x="243.4" y="80.8" transform="rotate(-90 243.4 80.8)">GND</text>
<text x="244.6" y="79.6">OUT2</text>
<text x="76.7" y="87.2">+5V</text>
<text x="164.8" y="84.7">DRV8837</text>
<text x="170.8" y="87.2">U2</text>
<text x="230.9" y="84.7">DRV8837</text>
<text x="236.8" y="87.2">U3</text>
<text x="174.5" y="94.8">GND</text>
<text x="240.5" y="94.8">GND</text>
<text x="86.5" y="99.3" transform="rotate(-90 86.5 99.3)">C2</text>
<text x="91.5" y="100.1" transform="rotate(-90 91.5 100.1)">4.7uF</text>
<text x="87.9" y="105">D1</text>
<text x="91.9" y="106.3">GND</text>
<text x="100.3" y="106.8">R2</text>
<text x="99.9" y="108.8">470</text>
<text x="81.8" y="119">V_{BAT}</text>
<text x="84.8" y="114.1">LED</text>
<text x="96.7" y="116.9">Jumper_2_Bridged</text>
<text x="101.7" y="114.9">JP10</text>
<text x="71.6" y="124.1">PROG</text>
<text x="79.6" y="125.2" transform="rotate(-90 79.6 125.2)">V_{SS}V_{DD}</text>
<text x="81.4" y="124.1">STAT</text>
<text x="97.5" y="122">C1</text>
<text x="250" y="123.3" transform="rotate(-90 250 123.3)">R5</text>
<text x="254.9" y="123.8" transform="rotate(-90 254.9 123.8)">1.2k</text>
<text x="256.6" y="121">TP1</text>
<text x="257.8" y="123.3">TestPoint</text>
<text x="96.8" y="127.1">4.7uF</text>
<text x="140.9" y="131.7">Slide</text>
<text x="144.8" y="129.1">SW1</text>
<text x="146.8" y="131.7">Switch</text>
<text x="164.2" y="130.1" transform="rotate(-90 164.2 130.1)">JP3</text>
<text x="250" y="130.9" transform="rotate(-90 250 130.9)">R6</text>
<text x="254.9" y="130.5" transform="rotate(-90 254.9 130.5)">3k</text>
<text x="69.5" y="132.9">R1</text>
<text x="69.6" y="137.3">MCP73831-2-OT</text>
<text x="75.5" y="132.9">2k</text>
<text x="94.5" y="134.2">GND</text>
<text x="160.1" y="134" transform="rotate(-90 160.1 134)">Jumper_battery</text>
<text x="253.5" y="135.2">GND</text>
<text x="74.2" y="140.8">U1</text>
<text x="165.1" y="140.6">J2</text>
<text x="165.1" y="143.1">Conn_01x02</text>
<text x="144.9" y="154.2" transform="rotate(-90 144.9 154.2)">JP6</text>
<text x="153.2" y="150.7">GND</text>
<text x="148.9" y="161.4" transform="rotate(-90 148.9 161.4)">Jumper_2_Open</text>
<text x="149.3" y="164.7">GND</text>
</g>
<g font-size="1.8" fill="#a90000">
<text x="109.1" y="25.1">1</text>
<text x="109.1" y="27.7">2</text>
<text x="109.1" y="30.2">3</text>
<text x="109.1" y="32.8">4</text>
<text x="109.1" y="35.3">5</text>
<text x="109.1" y="37.8">6</text>
<text x="109.1" y="40.4">7</text>
<text x="109.1" y="42.9">8</text>
<text x="109.1" y="45.5">9</text>
<text x="108.5" y="48">10</text>
<text x="108.5" y="50.5">11</text>
<text x="108.5" y="53.1">12</text>
<text x="108.5" y="55.6">13</text>
<text x="108.5" y="58.2">14</text>
<text x="108.5" y="60.7">15</text>
<text x="108.5" y="63.2">16</text>
<text x="173.7" y="60.4" transform="rotate(-90 173.7 60.4)">8</text>
<text x="176.3" y="60.4" transform="rotate(-90 176.3 60.4)">1</text>
<text x="184.7" y="63.2">2</text>
<text x="239.8" y="60.4" transform="rotate(-90 239.8 60.4)">8</text>
<text x="242.3" y="60.4" transform="rotate(-90 242.3 60.4)">1</text>
<text x="250.8" y="63.2">2</text>
<text x="166.9" y="70.9">6</text>
<text x="166.9" y="68.3">7</text>
<text x="233" y="70.9">6</text>
<text x="233" y="68.3">7</text>
<text x="166.9" y="73.4">5</text>
<text x="233" y="73.4">5</text>
<text x="176.3" y="83.3" transform="rotate(-90 176.3 83.3)">4</text>
<text x="184.7" y="78.5">3</text>
<text x="242.3" y="83.3" transform="rotate(-90 242.3 83.3)">4</text>
<text x="250.8" y="78.5">3</text>
<text x="78.5" y="115" transform="rotate(-90 78.5 115)">4</text>
<text x="86.9" y="117.9">3</text>
<text x="69.1" y="122.9">5</text>
<text x="86.9" y="122.9">1</text>
<text x="78.5" y="127.7" transform="rotate(-90 78.5 127.7)">2</text>
<text x="149.2" y="134.4">1</text>
<text x="149.2" y="139.4">2</text>
<text x="158.7" y="139.4">1</text>
<text x="158.7" y="142">2</text>
<text x="149.2" y="144.5">3</text>
</g>
<g font-size="1.8" fill="#0000c2">
<text x="188.5" y="34.1">inputs</text>
<text x="191" y="32.1">to</text>
<text x="192" y="30">The</text>
<text x="194.1" y="32.1">drive</text>
<text x="195.5" y="34.1">are</text>
<text x="196.4" y="30">DRV8837</text>
<text x="199.7" y="34.1">connected</text>
<text x="199.8" y="32.1">the</text>
<text x="204" y="32.1">motors.</text>
<text x="206" y="30">motor</text>
<text x="210.5" y="34.1">to</text>
<text x="212.3" y="32.1">The</text>
<text x="212.7" y="30">driver</text>
<text x="213.6" y="34.1">the</text>
<text x="216.7" y="32.1">two</text>
<text x="217.7" y="34.1">two</text>
<text x="219.2" y="30">is</text>
<text x="221" y="32.1">battery</text>
<text x="222" y="30">used</text>
<text x="222.1" y="34.1">different</text>
<text x="189.6" y="38.2">driver</text>
<text x="190.3" y="36.2">drivers</text>
<text x="191" y="40.3">its</text>
<text x="194.6" y="40.3">output</text>
<text x="196.1" y="38.2">is</text>
<text x="197.9" y="36.2">for</text>
<text x="198.9" y="38.2">connected</text>
<text x="201.7" y="36.2">input</text>
<text x="201.8" y="40.3">terminals.</text>
<text x="207.7" y="36.2">voltage</text>
<text x="209.8" y="38.2">to</text>
<text x="212.4" y="40.3">Test</text>
<text x="212.8" y="38.2">a</text>
<text x="215.1" y="38.2">motor</text>
<text x="215.7" y="36.2">supply.</text>
<text x="217.4" y="40.3">points</text>
<text x="221.8" y="38.2">through</text>
<text x="223.6" y="36.2">Each</text>
<text x="224.4" y="40.3">are</text>
<text x="191.1" y="42.3">included</text>
<text x="200.3" y="42.3">to</text>
<text x="203.4" y="42.3">test</text>
<text x="208.1" y="42.3">input</text>
<text x="214.1" y="42.3">into</text>
<text x="218.9" y="42.3">the</text>
<text x="223" y="42.3">motor</text>
<text x="67.9" y="69.4">The</text>
<text x="70.9" y="71.5">pitch)</text>
<text x="72.3" y="69.4">component</text>
<text x="77.6" y="71.5">header</text>
<text x="83.8" y="69.4">used</text>
<text x="85.2" y="71.5">footprint.</text>
<text x="89.4" y="69.4">here</text>
<text x="94.7" y="69.4">is</text>
<text x="95.1" y="71.5">This</text>
<text x="97.5" y="69.4">to</text>
<text x="100.1" y="71.5">component</text>
<text x="100.5" y="69.4">create</text>
<text x="107.6" y="69.4">a</text>
<text x="109.9" y="69.4">2x8</text>
<text x="111.6" y="71.5">facilitates</text>
<text x="114.6" y="69.4">pin(2.54mm</text>
<text x="122.3" y="71.5">the</text>
<text x="127.1" y="69.4">pin</text>
<text x="66.6" y="75.6">the</text>
<text x="68.4" y="73.5">connection</text>
<text x="69.2" y="77.6">connect</text>
<text x="70.7" y="75.6">motors.</text>
<text x="77.8" y="77.6">to</text>
<text x="79" y="75.6">The</text>
<text x="79.9" y="73.5">between</text>
<text x="80.8" y="77.6">the</text>
<text x="83.4" y="75.6">BATT pins</text>
<text x="85" y="77.6">microcontroller</text>
<text x="88.7" y="73.5">the</text>
<text x="92.8" y="73.5">motherboard,</text>
<text x="94" y="75.6">connect</text>
<text x="100.7" y="77.6">for</text>
<text x="102.6" y="75.6">to</text>
<text x="104.6" y="77.6">pulse</text>
<text x="105.6" y="75.6">the</text>
<text x="106.6" y="73.5">power</text>
<text x="109.8" y="75.6">battery,</text>
<text x="110.8" y="77.6">width</text>
<text x="113.3" y="73.5">subsystem</text>
<text x="116.9" y="77.6">modulation.</text>
<text x="118.1" y="75.6">the</text>
<text x="122.3" y="75.6">PWM pins</text>
<text x="124.3" y="73.5">and</text>
<text x="165.4" y="110.3">between</text>
<text x="166.7" y="112.4">When</text>
<text x="167" y="108.3">Switching</text>
<text x="172.8" y="112.4">the</text>
<text x="174.2" y="110.3">the</text>
<text x="176.9" y="112.4">switch</text>
<text x="177.2" y="108.3">circuit:</text>
<text x="178.4" y="110.3">JST connector</text>
<text x="184" y="112.4">is</text>
<text x="185" y="108.3">A slide</text>
<text x="186.8" y="112.4">open</text>
<text x="192.5" y="112.4">no</text>
<text x="193" y="108.3">switch</text>
<text x="193.2" y="110.3">and</text>
<text x="196" y="112.4">ocnnection</text>
<text x="197.8" y="110.3">the</text>
<text x="200.1" y="108.3">is</text>
<text x="202" y="110.3">battery</text>
<text x="202.9" y="108.3">connected</text>
<text x="207.5" y="112.4">exists</text>
<text x="209.7" y="110.3">pins.</text>
<text x="138.4" y="114.9">Battery</text>
<text x="138.4" y="117">to</text>
<text x="141.5" y="117">the</text>
<text x="145.6" y="117">board</text>
<text x="146.3" y="114.9">pins</text>
<text x="151.4" y="114.9">connected</text>
<text x="166.7" y="114.4">between</text>
<text x="171.1" y="116.5">pins</text>
<text x="175.5" y="114.4">the</text>
<text x="176.2" y="116.5">and</text>
<text x="179.7" y="114.4">connector</text>
<text x="180.9" y="116.5">the</text>
<text x="185" y="116.5">ciruit</text>
<text x="190.2" y="114.4">and</text>
<text x="191.1" y="116.5">is</text>
<text x="193.9" y="116.5">in</text>
<text x="194.8" y="114.4">the</text>
<text x="196.8" y="116.5">its</text>
<text x="199" y="114.4">battery</text>
<text x="200.4" y="116.5">OFF state</text>
<text x="206.7" y="114.4">output</text>
<text x="67.5" y="146.9">MCP73831-2-OT</text>
<text x="71" y="148.9">The</text>
<text x="75.4" y="148.9">LED indicated</text>
<text x="85.4" y="146.9">is</text>
<text x="88.2" y="146.9">used</text>
<text x="89.9" y="148.9">its</text>
<text x="93.4" y="148.9">connection</text>
<text x="93.8" y="146.9">as</text>
<text x="97.1" y="146.9">the</text>
<text x="101.3" y="146.9">battery</text>
<text x="104.9" y="148.9">with</text>
<text x="109" y="146.9">management</text>
<text x="109.9" y="148.9">the</text>
<text x="114.1" y="148.9">battery.</text>
<text x="122.2" y="146.9">IC.</text>
<text x="229" y="144.9">Voltage</text>
<text x="230.2" y="149">microcontroller</text>
<text x="230.7" y="146.9">of</text>
<text x="233.7" y="146.9">the</text>
<text x="237.2" y="144.9">divider</text>
<text x="237.9" y="146.9">battery</text>
<text x="244.7" y="144.9">circuit</text>
<text x="245.6" y="146.9">to</text>
<text x="245.9" y="149">which</text>
<text x="248.7" y="146.9">voltage</text>
<text x="251.9" y="144.9">is</text>
<text x="252.4" y="149">is</text>
<text x="254.7" y="144.9">used</text>
<text x="255.2" y="149">3.3V.</text>
<text x="256.7" y="146.9">range</text>
<text x="260.3" y="144.9">to</text>
<text x="261.1" y="149">Let</text>
<text x="263.2" y="146.9">of</text>
<text x="263.4" y="144.9">convert</text>
<text x="265.1" y="149">R1=1.2k;R2=3k.</text>
<text x="266.3" y="146.9">the</text>
<text x="270.4" y="146.9">ADC of</text>
<text x="271.5" y="144.9">the</text>
<text x="275.6" y="144.9">voltage</text>
<text x="278.3" y="146.9">the</text>
<text x="70.1" y="155.1">connection</text>
<text x="70.4" y="153">connected</text>
<text x="70.4" y="151">Its</text>
<text x="73.9" y="151">connected</text>
<text x="81.2" y="153">to</text>
<text x="81.6" y="155.1">is</text>
<text x="84.3" y="153">the</text>
<text x="84.4" y="155.1">used</text>
<text x="84.8" y="151">to</text>
<text x="87.8" y="151">the</text>
<text x="88.4" y="153">battery</text>
<text x="90" y="155.1">to</text>
<text x="92" y="151">5V</text>
<text x="93.1" y="155.1">test</text>
<text x="95.4" y="151">input</text>
<text x="96.2" y="153">terminal.</text>
<text x="97.8" y="155.1">the</text>
<text x="101.4" y="151">pin</text>
<text x="101.9" y="155.1">volatge</text>
<text x="105.5" y="151">and</text>
<text x="105.8" y="153">A closed</text>
<text x="110" y="155.1">charging</text>
<text x="110.1" y="151">its</text>
<text x="113.6" y="151">output</text>
<text x="115.4" y="153">jumper</text>
<text x="119.4" y="155.1">the</text>
<text x="241.4" y="151">Thus</text>
<text x="246.9" y="151">the</text>
<text x="251" y="151">output</text>
<text x="258.2" y="151">range</text>
<text x="264.7" y="151">is</text>
<text x="267.5" y="151">3V.</text>
<text x="92.3" y="157.1">battery.</text>
<text x="155.5" y="156.8">A JST PH</text>
<text x="165.9" y="156.8">2mm</text>
<text x="171" y="158.9">connect</text>
<text x="171.6" y="156.8">1x2</text>
<text x="176.3" y="156.8">pin</text>
<text x="179.6" y="158.9">the</text>
<text x="180.3" y="156.8">pitch</text>
<text x="183.7" y="158.9">battery.</text>
<text x="186.2" y="156.8">connector</text>
<text x="196.8" y="156.8">is</text>
<text x="199.6" y="156.8">used</text>
<text x="205.2" y="156.8">to</text>
</g>
<g font-size="1.8" fill="#0f0f0f">
<text x="106.7" y="110.1">STAT</text>
<text x="86.9" y="122.9">1 STAT</text>
</g>
</svg>
